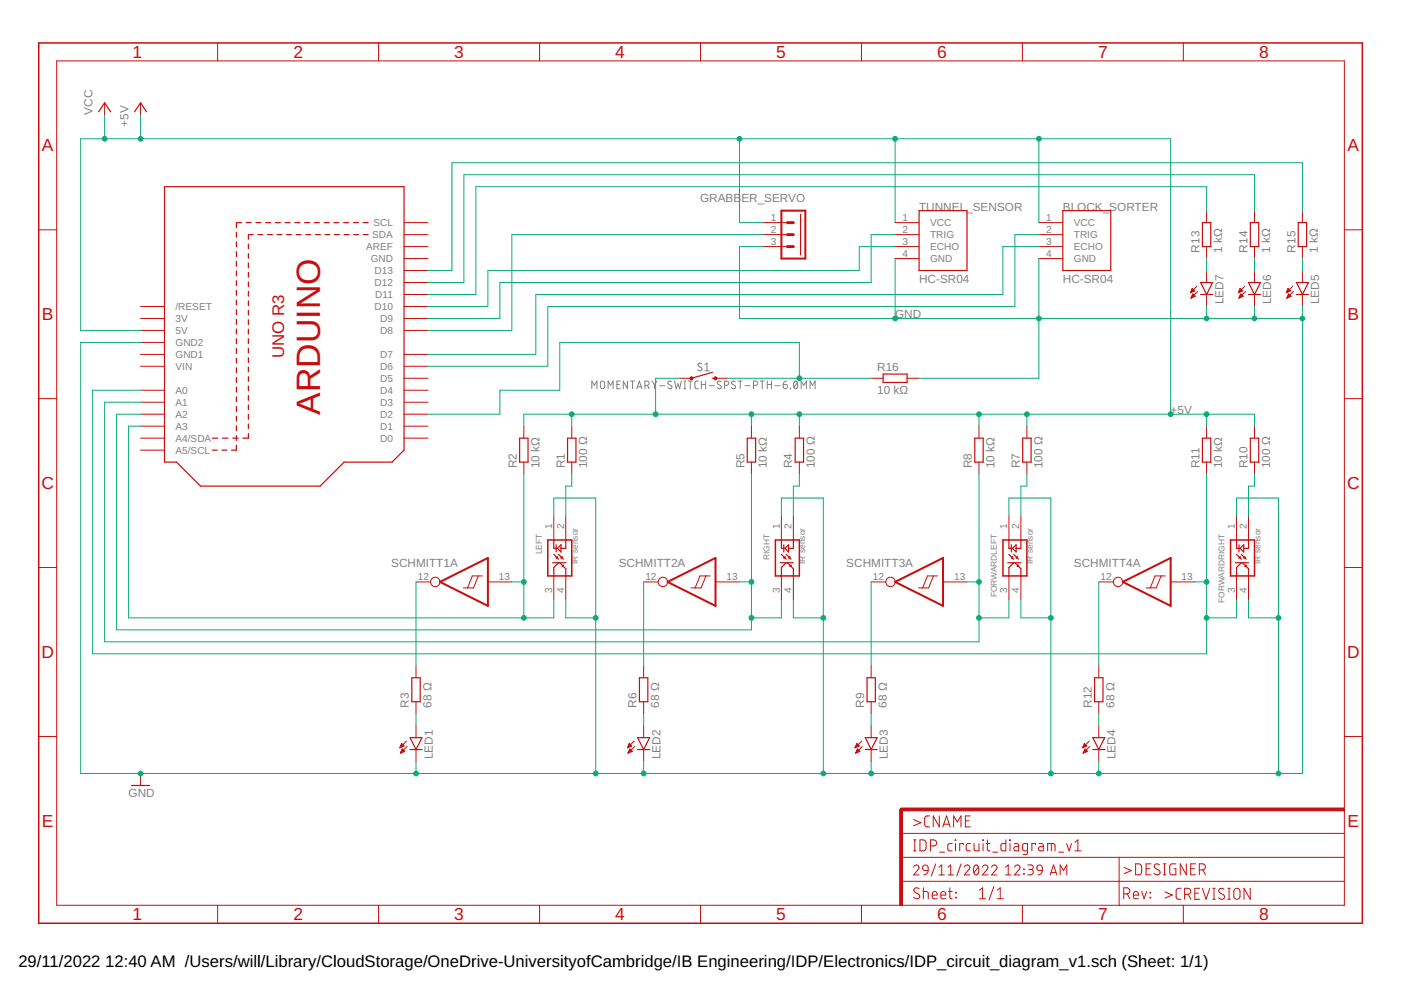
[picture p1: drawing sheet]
<svg xmlns="http://www.w3.org/2000/svg" width="297mm" height="210mm" viewBox="0 0 297 210" stroke-linecap="round" stroke-linejoin="round" font-family="sans-serif">
<g fill="none" stroke="#808080" stroke-width=".21">
<path d="M148.8 77.1l-.2-.1a.38 .38 0 0 0-.5 .1 .38 .38 0 0 0 .1 .6l.5 .2a.44 .44 0 0 1-.1 .7 .44 .44 0 0 1-.6-.2M149.5 77.3l.4-.3v1.6M149.5 78.6h.9M125.5 82.4v-1.6l.5 .9 .6-.9v1.6M127.4 80.9l.3-.1 .4 .1 .1 1.1a.46 .46 0 0 1-.4 .4 .46 .46 0 0 1-.5-.4zM128.9 82.4v-1.6l.6 .9 .5-.9v1.6M130.8 81.5h.5M131.5 80.8h-.7v1.6h.7M133 80.8v1.6l-.9-1.6v1.6M133.6 80.8h1M134.1 80.8v1.6M135 82.4l.6-1.6 .5 1.6"/>
<path d="M135.1 82h.9M136.7 81.7h.5a.46 .46 0 0 0 .4-.5 .46 .46 0 0 0-.4-.4h-.5v1.6M137.3 81.7l.3 .7M138.2 80.8l.5 .8M138.7 81.6v.8M139.3 80.8l-.6 .8M139.9 81.8h1M142.4 80.9l-.6-.1-.2 .4 .1 .2 .6 .3a.38 .38 0 0 1 .1 .6 .38 .38 0 0 1-.5 .1l-.3-.2M143 80.8l.4 1.6 .3-1.1 .4 1.1 .4-1.6M145 82.4h.4M145 80.8h.4M145.2 80.8v1.6"/>
<path d="M145.9 80.8h.9M146.3 80.8v1.6M148.1 80.8h-.5l-.3 .4 .1 1.1 .7 .1M148.7 81.5h.9M148.7 80.8v1.6M149.6 80.8v1.6M150.3 81.8h1.1M152.8 80.9l-.5-.1-.2 .4 .1 .2 .6 .3a.38 .38 0 0 1 .1 .6 .38 .38 0 0 1-.5 .1l-.4-.2M153.6 81.7h.5a.46 .46 0 0 0 .4-.5 .46 .46 0 0 0-.4-.4h-.5v1.6M155.9 80.9l-.2-.1a.38 .38 0 0 0-.5 .2 .38 .38 0 0 0 .1 .5l.5 .2a.44 .44 0 0 1-.1 .7 .44 .44 0 0 1-.6-.2M156.5 80.8h.9M156.9 80.8v1.6"/>
<path d="M157.9 81.8h1.1M159.8 81.7h.4a.46 .46 0 0 0 .5-.5 .46 .46 0 0 0-.5-.4h-.4v1.6M161.2 80.8h.9M161.6 80.8v1.6M162.7 81.5h.9M162.7 80.8v1.6M163.6 80.8v1.6M164.3 81.8h1.1M166.1 81.5h.5a.45 .45 0 0 1 .4 .5 .45 .45 0 0 1-.5 .4 .45 .45 0 0 1-.4-.4zM166.8 80.8l-.6 .3-.1 .4M167.6 82.3v.1zM168.4 80.9l.3-.1a.97 .97 0 0 1 0 1.6 1.02 1.02 0 0 1-.3-1.5z"/>
<path d="M169.1 81.2l-.8 .9M169.9 82.4v-1.6l.5 .9 .6-.9v1.6M171.7 82.4v-1.6l.6 .9 .5-.9v1.6"/>
</g>
<g fill="#c90d0c" stroke="#c90d0c" stroke-width=".21">
<path d="M190.8 171.6h.5v20.3h-.5z"/>
<path d="M191.1 171.3h93.9v.6h-93.9z"/>
</g>
<g fill="none" stroke="#c90d0c" stroke-width=".21">
<path d="M12 12.9h273v179h-273zM46.1 9.1v3.8M80.3 9.1v3.8M114.4 9.1v3.8M148.5 9.1v3.8M182.6 9.1v3.8M216.8 9.1v3.8M250.9 9.1v3.8M22.2 21.8v2.5M29.8 21.8v2.5M8.2 48.7h3.8M85.7 59.9h5"/>
<path d="M85.7 57.4h5M85.7 54.8h5M85.7 52.3h5M85.7 47.2h5M85.7 49.7h5M161.9 52.3h5M161.9 47.2h5M161.9 49.7h5M189.8 54.8h5.1M189.8 52.3h5.1M189.8 47.2h5.1M189.8 49.7h5.1"/>
<path d="M220.3 54.8h5M220.3 52.3h5M220.3 47.2h5M220.3 49.7h5M255.8 44.7v2.5M255.8 52.3v2.5M255.8 57.4v2.5M266 44.7v2.5M266 52.3v2.5M266 57.4v2.5M276.1 44.7v2.5M276.1 52.3v2.5"/>
<path d="M276.1 57.4v2.5M285 48.7h3.8M29.8 77.7h5.1M29.8 75.1h5.1M29.8 70.1h5.1M29.8 67.5h5.1M29.8 65h5.1M29.8 72.6h5.1M85.7 77.7h5M85.7 75.1h5M85.7 70.1h5M85.7 67.5h5"/>
<path d="M85.7 65h5M85.7 62.4h5M252.4 61.9h.3M252.5 61.8h.4M252.5 61.7h.7M252.5 63.1h.1M252.6 61.6h.6M252.6 63h.3M252.6 61.4h.4M252.6 62.9h.6M252.7 62.8h.7M252.7 61.3h.2"/>
<path d="M252.8 61.2h.1M252.8 62.7h.4M252.8 62.5h.3M252.9 62.4h.1M252.9 62.3l.5 .5-.9 .4zM253.3 61.7l-.5-.5-.4 .9M253.3 61.7l-.9 .4M253.8 60.7l-1.4 1.4M253.9 61.8l-1.4 1.4M255.8 62.4v2.6M262.6 61.9h.2M262.7 61.8h.4"/>
<path d="M262.7 61.7h.7M262.7 63.1h.1M262.7 63h.4M262.8 61.6h.5M262.8 61.4h.4M262.8 62.9h.6M262.8 61.3h.3M262.8 62.8h.7M262.9 61.2h.1M262.9 62.7h.5M262.9 61.2l.5 .5-.8 .4zM263 62.5h.3"/>
<path d="M263 62.4h.2M263.1 62.3l.5 .5-.9 .4zM263.9 60.7l-1.3 1.4M264.1 61.8l-1.4 1.4M266 62.4v2.6M272.8 61.9h.2M272.8 61.8h.5M272.9 61.7h.7M272.9 63.1h.1M272.9 63h.3M272.9 61.6h.6M273 61.4h.4"/>
<path d="M273 62.9h.5M273 61.3h.3M273 62.8h.7M273.1 61.2h.1M273.1 62.7h.5M273.1 61.2l.5 .5-.9 .4zM273.1 62.5h.4M273.2 62.4h.1M273.2 62.3l.5 .5-.9 .4zM274.1 60.7l-1.4 1.4M274.2 61.8l-1.4 1.4M276.1 62.4v2.6"/>
<path d="M8.2 84.5h3.8M29.8 92.9h5.1M29.8 90.4h5.1M29.8 87.8h5.1M29.8 85.3h5.1M29.8 82.7h5.1M29.8 95.4h5.1M85.7 92.9h5M85.7 90.4h5M85.7 87.8h5M85.7 85.3h5M85.7 82.7h5"/>
<path d="M85.7 80.2h5M111.1 90.4v2.5M111.1 98v2.5M121.2 90.4v2.5M121.2 98v2.5M144.1 80.2h2.5M151.7 80.2h2.5M159.3 90.4v2.5M159.3 98v2.5M169.5 90.4v2.5M169.5 98v2.5M184.7 80.2h2.5"/>
<path d="M192.3 80.2h2.6M207.6 90.4v2.5M207.6 98v2.5M217.7 90.4v2.5M217.7 98v2.5M255.8 90.4v2.5M255.8 98v2.5M266 90.4v2.5M266 98v2.5M285 84.5h3.8M117.4 109.4v5.1M120 109.4v5.1"/>
<path d="M165.7 109.4v5.1M168.2 109.4v5.1M213.9 109.4v5.1M216.5 109.4v5.1M262.2 109.4v5.1M264.7 109.4v5.1M8.2 120.3h3.8M88.2 123.4h3.1M101.4 122.1l-1 2.6h-2.2M102.3 122.1h-2.2l-1 2.6M103.4 123.4h5.1M117.4 122.1v5.1"/>
<path d="M120 122.1v5.1M136.5 123.4h3.1M149.7 122.1l-1 2.6h-2.2M150.6 122.1h-2.2l-1 2.6M151.7 123.4h5.1M165.7 122.1v5.1M168.2 122.1v5.1M184.7 123.4h3.1M197.9 122.1l-1 2.6h-2.2M198.8 122.1h-2.2l-1 2.6M199.9 123.4h5.1M213.9 122.1v5.1"/>
<path d="M216.5 122.1v5.1M233 123.4h3.1M246.2 122.1l-1 2.6h-2.2M247.1 122.1h-2.2l-1 2.6M248.2 123.4h5.1M262.2 122.1v5.1M264.7 122.1v5.1M285 120.3h3.8M8.2 156.1h3.8M84.8 158.5h.1M84.8 158.4h.3M84.9 158.3h.4"/>
<path d="M84.9 158.2h.7M84.9 159.6h.1M85 158.1h.6M85 159.5h.3M85 159.4h.6M85 157.9h.4M85.1 157.8h.2M85.1 159.3h.6M85.1 159.2h.5M85.2 157.7h.1M85.2 159h.3M85.2 158.9h.2"/>
<path d="M85.3 158.8l.5 .5-.9 .4zM85.7 158.2l-.5-.6-.4 .9M85.7 158.2l-.9 .3M86.2 157.1l-1.4 1.4M86.3 158.3l-1.4 1.4M88.2 141.2v2.5M88.2 148.8v2.5M88.2 153.9v2.5M88.2 158.9v2.6M133 158.5l.1 .1M133.1 158.4h.2M133.1 158.3h.5"/>
<path d="M133.2 158.2h.7M133.2 159.6h.1M133.2 158.1h.6M133.2 159.5h.4M133.3 157.9h.4M133.3 159.4h.6M133.3 159.3h.7M133.3 157.8h.3M133.4 157.7h.1M133.4 159.2h.5M133.4 157.6l.5 .6-.9 .3zM133.4 159h.4"/>
<path d="M133.5 158.9h.1M133.5 158.8l.5 .5-.8 .4zM134.4 157.1l-1.4 1.4M134.6 158.3l-1.4 1.4M136.5 141.2v2.5M136.5 148.8v2.5M136.5 153.9v2.5M136.5 158.9v2.6M181.3 158.5v.1M181.3 158.4h.3M181.4 158.3h.5M181.4 158.2h.7"/>
<path d="M181.4 159.6h.1M181.5 158.1h.6M181.5 159.5h.3M181.5 157.9h.4M181.5 159.4h.6M181.6 157.8h.2M181.6 159.3h.7M181.7 157.7h.1M181.7 159.2h.4M181.7 157.6l.5 .6-.9 .3zM181.7 159h.3M181.7 158.9h.2"/>
<path d="M182.3 159.3l-.5-.5-.4 .9M182.3 159.3l-.9 .4M182.7 157.1l-1.4 1.4M182.8 158.3l-1.4 1.4M184.7 141.2v2.5M184.7 148.8v2.5M184.7 153.9v2.5M184.7 158.9v2.6M229.5 158.5h.1M229.6 158.4h.2M229.6 158.3h.5M229.7 159.6h.1"/>
<path d="M229.7 158.2h.7M229.7 158.1h.6M229.7 159.5h.4M229.8 157.9h.4M229.8 159.4h.6M229.8 157.8h.3M229.8 159.3h.7M229.9 157.7h.1M229.9 159.2h.5M229.9 157.6l.5 .6-.9 .3zM230 159h.3M230 158.9h.1"/>
<path d="M230 158.8l.5 .5-.8 .4zM230.9 157.1l-1.4 1.4M231.1 158.3l-1.4 1.4M233 141.2v2.5M233 148.8v2.5M233 153.9v2.5M233 158.9v2.6M285 156.1h3.8M29.8 164v2.5M191.1 176.7h93.9M193.7 173.8l1.6 .6-1.6 .7M193.7 178.1h.5"/>
<path d="M194 178.1v2.3M195.1 178.1h.8l.4 .4v1.5l-.4 .4h-.8zM197.1 173h-.7l-.4 .5 .2 1.6 .2 .2h.7M197.3 179.4h.7a.65 .65 0 0 0 .6-.7 .65 .65 0 0 0-.6-.6h-.7v2.3M199.2 173v2.3l-1.3-2.3v2.3M199.9 175.3l.8-2.3 .7 2.3M200.1 174.8h1.2M201.9 178.9h-.7l-.2 .3 .1 1.1 .8 .1M202.2 175.3v-2.3l.8 1.3 .8-1.3v2.3M202.5 178.1l.1 .1zM202.6 178.9v1.5M204.2 179.1v-.2h-.7v1.5"/>
<path d="M204.7 174h.8M205.7 173h-1v2.3h1M205.8 178.9h-.7l-.2 .3 .1 1.1 .8 .1M206.5 178.9v1.3l.4 .2h.7v-1.5M208.4 178.1l.1 .1zM208.4 178.9v1.5M209.1 178.9h.8M209.3 178.1l.1 2.1 .5 .2M213.3 178.1v2.3h-.8l-.3-.4 .1-.9 .2-.2h.8M214.1 178.1l.1 .1zM214.1 178.9v1.5M215.1 178.9h.6l.3 .3v1.2h-.6a.46 .46 0 0 1-.5-.5 .46 .46 0 0 1 .5-.4h.6"/>
<path d="M219.6 179.1v-.2h-.8v1.5M220.3 178.9h.7l.2 .2v1.3h-.6a.46 .46 0 0 1-.4-.5 .46 .46 0 0 1 .4-.4h.6M222.9 178.9v1.5M226.1 178.9l.6 1.5 .5-1.5M227.9 178.6l.6-.5v2.3M46.1 191.9v3.8M80.3 191.9v3.8M114.4 191.9v3.8M148.5 191.9v3.8M182.6 191.9v3.8M191.1 186.9h93.9M191.1 181.8h93.9"/>
<path d="M193.7 183.9a.58 .58 0 0 1 .8-.5 .58 .58 0 0 1 .2 .9l-1 1.2h1.2M193.7 180.4h.5M194.9 188.4a.58 .58 0 0 0-.9-.1 .58 .58 0 0 0 0 .9l.7 .4a.58 .58 0 0 1 .1 .9 .58 .58 0 0 1-.9-.1l-.2-.2M195.7 183.6l.4-.2 .5 .2 .2 1-1.1-.2-.1-.3zM195.8 189l.9 .1 .1 1.5M195.8 188.2v2.4M196.8 184.6l-.3 .6-.6 .3M197.7 189.8h1a.54 .54 0 0 0-.4-.8 .54 .54 0 0 0-.6 .5l.1 1 .9 .1M198.4 183.2l-.9 2.5M199.1 185.5h1.1M199.1 183.9l.6-.5v2.1M199.2 180.7h1.1"/>
<path d="M199.5 189.8h1a.54 .54 0 0 0-.4-.8 .54 .54 0 0 0-.6 .5l.1 1 .9 .1M201 185.5h1.2M201 183.9l.6-.5v2.1M201.1 189h.8M201.4 188.2v2.1l.5 .3M202.6 189.2l.2 .1zM202.6 190.2l.2 .2zM203.8 183.2l-1 2.5M204.4 183.9a.58 .58 0 0 1 .9-.5 .58 .58 0 0 1 .1 .9l-1 1.2h1.2M206.7 183.5l.1-.1a.87 .87 0 0 1 .7 1.3 .59 .59 0 0 1-.5 .8 .59 .59 0 0 1-.6-.8v-.5zM207.4 183.9l-.9 1.1M207.7 190.6h1.3"/>
<path d="M207.7 188.7l.6-.5v2.4M208.3 183.9a.58 .58 0 0 1 .8-.5 .58 .58 0 0 1 .2 .9l-1 1.2h1.2M210.2 183.9a.58 .58 0 0 1 .9-.5 .58 .58 0 0 1 .1 .9l-1 1.2h1.2M210.5 180.7h1M210.7 188l-1 2.8M211.4 190.6h1.3M211.4 188.7l.7-.5v2.4M213.2 185.5h1.1M213.2 183.9l.6-.5v2.1M215.1 183.9a.58 .58 0 0 1 .8-.5 .58 .58 0 0 1 .2 .9l-1 1.2h1.2M216.8 191.9v3.8M217 184.3l.1 .1z"/>
<path d="M217 185.2l.1 .1zM217.8 180.4h-.7l-.2-.2-.1-1 .3-.3h.7v1.9l-.2 .4h-.7M217.9 183.4h.7a.48 .48 0 0 1 .5 .5 .48 .48 0 0 1-.5 .4h-.5M218.5 184.3a.58 .58 0 0 1 .6 .6 .58 .58 0 0 1-.6 .6h-.6M220 183.6l.3-.2 .6 .2 .1 1-1-.2-.2-.3zM221 184.6l-.3 .6-.6 .3M222.1 180.4v-1.5l1.5 .1 .1 1.4M222.7 185.5l.7-2.1 .7 2.1M222.8 185h1.1M224.5 180.7h1M224.8 185.5v-2.1l.7 1.2 .7-1.2v2.1M227.9 180.4h1.3"/>
<path d="M237.3 181.8v10.2M238.3 189.5h.6a.65 .65 0 0 0 .6-.6 .65 .65 0 0 0-.6-.7h-.6v2.4M238.3 183.9l1.6 .7-1.6 .6M239 189.5l.5 1.1M240.3 189.8h1.1a.55 .55 0 0 0-.4-.8 .55 .55 0 0 0-.7 .5l.1 1 1 .1M240.8 183.2h.8l.4 .4v1.4l-.4 .5h-.8zM242.1 189l.5 1.6 .5-1.6M243 184.2h.8M243.8 190.2l.2 .2zM243.8 189.2l.2 .1zM244 183.2h-1v2.3h1M245.8 183.3a.58 .58 0 0 0-.8-.1 .58 .58 0 0 0 0 .9l.7 .4a.58 .58 0 0 1 .1 .9 .58 .58 0 0 1-.9-.1l-.2-.1"/>
<path d="M246.7 183.2h.5M246.7 185.5h.5M246.9 183.2v2.3M247 189.1l1.6 .7-1.6 .6M249.3 183.2h-1l-.2 .3-.1 1.5 .2 .4 1.1 .1v-1.3h-.4M250.4 188.3l-.7 .1-.3 .4v1.7l.3 .1 .7 .1M250.9 191.9v3.8M251.2 189.6h.6a.65 .65 0 0 0 .7-.6 .65 .65 0 0 0-.7-.7h-.6v2.4M251.5 183.2v2.3l-1.3-2.3v2.3M251.9 189.6l.6 1.1M252.5 184.2h.7M253.3 189.4h.8"/>
<path d="M253.5 183.2h-1v2.3h1M254.3 184.4h.6a.65 .65 0 0 0 .7-.6 .65 .65 0 0 0-.7-.6h-.6v2.3M254.4 188.3h-1.1v2.4h1.1M254.9 188.3l.8 2.4 .8-2.4M255.1 184.4l.5 1.1M257.1 190.7h.5M257.1 188.3h.5M257.4 188.3v2.4M259.5 188.5a.58 .58 0 0 0-.9-.1 .58 .58 0 0 0 .1 .9l.7 .4a.58 .58 0 0 1 0 .9 .58 .58 0 0 1-.8-.1l-.3-.1M260.3 190.7h.5M260.3 188.3h.5M260.6 188.3v2.4"/>
<path d="M261.7 188.6a.66 .66 0 0 1 .8-.2 .66 .66 0 0 1 .4 .6v1a.66 .66 0 0 1-.6 .7 .66 .66 0 0 1-.7-.7zM265.1 188.3v2.4l-1.3-2.4v2.4"/>
<circle cx="92.3" cy="123.4" r=".99"/>
<circle cx="140.5" cy="123.4" r=".99"/>
<circle cx="188.8" cy="123.4" r=".99"/>
<circle cx="237" cy="123.4" r=".99"/>
</g>
<path d="M166.9 52.3h1.3M166.9 49.7h1.3M166.9 47.2h1.3M192.3 171.6h-1.2v1.3" fill="none" stroke="#c90d0c" stroke-width=".61"/>
<path d="M8.2 9.1h280.6v186.6h-280.6zM116.1 114.5h5.1v7.6h-5.1zM164.4 114.5h5.1v7.6h-5.1zM212.6 114.5h5.1v7.6h-5.1zM260.9 114.5h5.1v7.6h-5.1z" fill="none" stroke="#c90d0c" stroke-width=".32"/>
<g fill="none" stroke="#c90d0c" stroke-width=".25">
<path d="M20.9 23.7l1.3-1.9 1.3 1.9M28.5 23.7l1.3-1.9 1.3 1.9M34.9 39.6h50.8v55.8l-2.6 2.6h-10.1l-5.1 5.1h-25.4l-5.1-5.1h-2.5zM50.1 49.3v1M50.1 51.3v1M50.1 53.4v1M50.1 55.4v1.1M50.1 57.5v1M50.1 59.5v1.1M51.2 47.2h-1.1v1.1M52.2 47.2h1.1M52.7 51.8v.9"/>
<path d="M52.7 53.8v1M52.7 55.8v1M52.7 57.8v1M52.7 59.8v1M53.7 49.7h-1v1M54.3 47.2h1M54.7 49.7h1M56.3 47.2h1.1M56.7 49.7h1M58.4 47.2h1.1M58.7 49.7h1.1M60.5 47.2h1"/>
<path d="M60.8 49.7h1M62.5 47.2h1.1M62.8 49.7h1M64.6 47.2h1.1M64.8 49.7h1.1M66.7 47.2h1M66.9 49.7h1M68.7 47.2h1.1M68.9 49.7h1M70.8 47.2h1M70.9 49.7h1.1M72.9 47.2h1"/>
<path d="M73 49.7h1M74.9 47.2h1.1M75 49.7h1M77 47.2h1M77 49.7h1M169.7 45.4v8.7M194.9 44.7h10.1v12.7h-10.1zM225.3 44.7h10.2v12.7h-10.2zM254.6 59.9h2.5l-1.3 2.5zM254.9 47.2h1.8v5.1h-1.8zM264.7 59.9h2.6l-1.3 2.5zM265.1 47.2h1.8v5.1h-1.8z"/>
<path d="M274.9 59.9h2.5l-1.3 2.5zM275.3 47.2h1.7v5.1h-1.7zM50.1 61.6v1M50.1 63.6v1.1M50.1 65.7v1M50.1 67.7v1.1M50.1 69.8v1M50.1 71.8v1.1M50.1 73.9v1M50.1 75.9v1.1M50.1 78v1M52.7 61.8v1"/>
<path d="M52.7 63.8v1M52.7 65.8v1M52.7 67.8v1M52.7 69.8v1M52.7 71.8v1M52.7 73.8v1M52.7 75.8v1.1M52.7 77.9v.9M52.7 79.9v1M151.1 78.9l-4.5 1.3M187.2 79.3h5.1v1.8h-5.1zM254.6 62.4h2.5"/>
<path d="M264.7 62.4h2.6M274.9 62.4h2.5M45 95.4h1.1M45 92.9h1.2M47.1 95.4h1M47.2 92.9h1.1M49.3 92.9h1.2M50.1 80v1.1M50.1 82.1v1M50.1 84.1v1.1M50.1 86.2v1M50.1 88.2v1.1"/>
<path d="M50.1 90.3v1M50.1 92.4v1M50.1 94.4v1h-1M52.7 81.9v1M52.7 83.9v1M52.7 85.9v1M52.7 87.9v1M52.7 89.9v1M52.7 91.9v1h-1.2M110.2 92.9h1.8v5.1h-1.8zM120.3 92.9h1.8v5.1h-1.8zM151.1 80.2h.6"/>
<path d="M158.4 92.9h1.8v5.1h-1.8zM168.6 92.9h1.8v5.1h-1.8zM206.7 92.9h1.7v5.1h-1.7zM216.8 92.9h1.8v5.1h-1.8zM254.9 92.9h1.8v5.1h-1.8zM265.1 92.9h1.8v5.1h-1.8zM117.2 119.3h2.8M117.4 114.5v1.8h.8M117.4 117.5l1 1.1M117.9 115.5v1.5M118.2 118v.3h-.3zM118.4 119.3l-1 1v1.8"/>
<path d="M118.4 117.5l1 1.1M118.7 119.3l1.3 1.3v1.5M118.9 115.5v1.5l-.7-.7zM119.2 118v.3h-.3zM119.4 119.8v.3h-.2zM120 114.5v1.8h-1.1M165.4 119.3h2.8M165.7 114.5v1.8h.7M165.7 117.5l1 1.1M166.2 115.5v1.5M166.4 118v.3h-.2zM166.7 119.3l-1 1v1.8"/>
<path d="M166.7 117.5l1 1.1M166.9 119.3l1.3 1.3v1.5M167.2 115.5v1.5l-.8-.7zM167.4 118v.3h-.2zM167.7 119.8v.3h-.3zM168.2 114.5v1.8h-1M213.7 119.3h2.8M213.9 114.5v1.8h.8M213.9 117.5l1 1.1M214.4 118.3l.3-.3v.3zM214.4 115.5v1.5M214.9 119.3l-1 1v1.8"/>
<path d="M214.9 117.5l1 1.1M215.2 119.3l1.3 1.3v1.5M215.4 115.5v1.5l-.7-.7zM215.7 118v.3h-.3zM215.9 119.8v.3h-.2zM216.5 114.5v1.8h-1.1M261.9 119.3h2.8M262.2 114.5v1.8h.7M262.2 117.5l1 1.1M262.7 115.5v1.5M262.7 118.3l.2-.3v.3zM263.2 119.3l-1 1v1.8"/>
<path d="M263.2 117.5l1 1.1M263.4 119.3l.8 .8M263.7 115.5v1.5l-.8-.7zM263.9 118v.3h-.2zM264.7 114.5v1.8h-1M263.9 120.1l.3-.3v.3zM264.2 120.1l.5 .5v1.5M86.9 158.9h2.6M86.9 156.4h2.6l-1.3 2.5zM87.3 143.7h1.8v5.1h-1.8zM135.2 158.9h2.5M135.2 156.4h2.5l-1.2 2.5z"/>
<path d="M135.6 143.7h1.8v5.1h-1.8zM183.5 158.9h2.5M183.5 156.4h2.5l-1.3 2.5zM183.8 143.7h1.8v5.1h-1.8zM231.7 156.4h2.5l-1.2 2.5zM231.7 158.9h2.5M232.1 143.7h1.7v5.1h-1.7zM27.9 166.5h3.8"/>
</g>
<path d="M165.7 44.7h5.1v10.1h-5.1zM93.3 123.4l10.1-5.1v10.2zM141.5 123.4l10.2-5.1v10.2zM189.8 123.4l10.1-5.1v10.2zM238 123.4l10.2-5.1v10.2z" fill="none" stroke="#c90d0c" stroke-width=".42"/>
<g fill="#c90d0c" stroke="#c90d0c" stroke-width=".21">
<circle cx="146.6" cy="80.2" r=".33"/>
<circle cx="151.7" cy="80.2" r=".33"/>
</g>
<g fill="none" stroke="#0dab76" stroke-width=".21">
<path d="M22.2 24.3v5.1M29.8 24.3v5.1M156.8 29.4v17.8h5.1M189.8 29.4v17.8M220.3 29.4v17.8M161.9 52.3h-5.1v15.2h119.3M161.9 49.7h-53.4v20.4h-17.8M189.8 49.7h-5.1v10.2h-78.7v7.6h-15.3M189.8 52.3h-7.6v5.1h-78.8v7.6h-12.7M189.8 54.8v12.7M220.3 52.3h-7.7v10.1h-99v12.7h-22.9M220.3 54.8v25.4h-25.4"/>
<path d="M220.3 49.7h-5.1v15.3h-99.1v12.7h-25.4M255.8 44.7v-5.1h-154.9v22.8h-10.2M255.8 54.8v2.6M266 44.7v-7.7h-167.6v22.9h-7.7M266 54.8v2.6M276.1 44.7v-10.2h-180.3v22.9h-5.1M276.1 54.8v2.6M29.8 70.1h-12.7v-40.7h231.1v58.4M255.8 65v2.5M266 65v2.5M276.1 65v99h-259v-91.4h12.7M29.8 82.7h-10.2v55.9h236.2v-38.1"/>
<path d="M29.8 90.4h-2.5v40.6h90.1v-3.8M29.8 85.3h-7.6v50.8h185.4v-35.6M29.8 87.8h-5.1v45.7h134.6v-33M111.1 90.4v-2.6h154.9v2.6M121.2 87.8v2.6M144.1 80.2h-5.1v7.6M154.2 80.2h30.5M159.3 87.8v2.6M169.5 80.2v-7.6h-50.8v10.1h-12.7v5.1h-15.3M169.5 87.8v2.6M207.6 87.8v2.6M217.7 87.8v2.6"/>
<path d="M255.8 87.8v2.6M111.1 100.5v30.5M117.4 109.4v-3.8h8.9v58.4M121.2 100.5v2.6h-1.2v6.3M165.7 109.4v-3.8h8.9v58.4M169.5 100.5v2.6h-1.3v6.3M213.9 109.4v-3.8h8.9v58.4M217.7 100.5v2.6h-1.2v6.3M262.2 109.4v-3.8h8.9v58.4M266 100.5v2.6h-1.3v6.3M88.2 123.4v17.8M108.5 123.4h2.6"/>
<path d="M120 127.2v3.8h6.3M136.5 123.4v17.8M156.8 123.4h2.5M165.7 127.2v3.8h-6.4M168.2 127.2v3.8h6.4M184.7 123.4v17.8M205 123.4h2.6M213.9 127.2v3.8h-6.3M216.5 127.2v3.8h6.3M233 123.4v17.8M253.3 123.4h2.5M262.2 127.2v3.8h-6.4"/>
<path d="M264.7 127.2v3.8h6.4M88.2 151.3v2.6M136.5 151.3v2.6M184.7 151.3v2.6M233 151.3v2.6M88.2 161.5v2.5M136.5 161.5v2.5M184.7 161.5v2.5M233 161.5v2.5"/>
</g>
<g fill="#0dab76" stroke="#0dab76" stroke-width=".21">
<circle cx="255.8" cy="123.4" r=".51"/>
<circle cx="255.8" cy="131" r=".51"/>
<circle cx="207.6" cy="123.4" r=".51"/>
<circle cx="207.6" cy="131" r=".51"/>
<circle cx="159.3" cy="123.4" r=".51"/>
<circle cx="159.3" cy="131" r=".51"/>
<circle cx="233" cy="164" r=".51"/>
<circle cx="271.1" cy="131" r=".51"/>
<circle cx="271.1" cy="164" r=".51"/>
<circle cx="222.8" cy="131" r=".51"/>
<circle cx="222.8" cy="164" r=".51"/>
<circle cx="184.7" cy="164" r=".51"/>
<circle cx="174.6" cy="131" r=".51"/>
<circle cx="174.6" cy="164" r=".51"/>
<circle cx="136.5" cy="164" r=".51"/>
<circle cx="126.3" cy="131" r=".51"/>
<circle cx="126.3" cy="164" r=".51"/>
<circle cx="88.2" cy="164" r=".51"/>
<circle cx="276.1" cy="67.5" r=".51"/>
<circle cx="29.8" cy="164" r=".51"/>
<circle cx="255.8" cy="67.5" r=".51"/>
<circle cx="266" cy="67.5" r=".51"/>
<circle cx="189.8" cy="67.5" r=".51"/>
<circle cx="220.3" cy="67.5" r=".51"/>
<circle cx="121.2" cy="87.8" r=".51"/>
<circle cx="159.3" cy="87.8" r=".51"/>
<circle cx="169.5" cy="87.8" r=".51"/>
<circle cx="207.6" cy="87.8" r=".51"/>
<circle cx="217.7" cy="87.8" r=".51"/>
<circle cx="255.8" cy="87.8" r=".51"/>
<circle cx="248.2" cy="87.8" r=".51"/>
<circle cx="22.2" cy="29.4" r=".51"/>
<circle cx="29.8" cy="29.4" r=".51"/>
<circle cx="189.8" cy="29.4" r=".51"/>
<circle cx="156.8" cy="29.4" r=".51"/>
<circle cx="220.3" cy="29.4" r=".51"/>
<circle cx="139" cy="87.8" r=".51"/>
<circle cx="111.1" cy="123.4" r=".51"/>
<circle cx="111.1" cy="131" r=".51"/>
<circle cx="169.5" cy="80.2" r=".51"/>
</g>
<text font-size="7.2" fill="#c90d0c" x="67.9" y="87.9" transform="rotate(-90 67.9 87.9)">ARDUINO</text>
<g font-size="3.7" fill="#c90d0c">
<text x="28.1" y="12.3">1</text>
<text x="62.2" y="12.3">2</text>
<text x="96.3" y="12.3">3</text>
<text x="130.4" y="12.3">4</text>
<text x="164.6" y="12.3">5</text>
<text x="198.7" y="12.3">6</text>
<text x="232.8" y="12.3">7</text>
<text x="266.9" y="12.3">8</text>
<text x="8.9" y="32.1">A</text>
<text x="285.7" y="32.1">A</text>
<text x="8.9" y="67.9">B</text>
<text x="285.7" y="67.9">B</text>
<text x="8.8" y="103.7">C</text>
<text x="285.6" y="103.7">C</text>
<text x="8.8" y="139.5">D</text>
<text x="285.6" y="139.5">D</text>
<text x="8.9" y="175.3">E</text>
<text x="285.7" y="175.3">E</text>
<text x="28.1" y="195.1">1</text>
<text x="62.2" y="195.1">2</text>
<text x="96.3" y="195.1">3</text>
<text x="130.4" y="195.1">4</text>
<text x="164.6" y="195.1">5</text>
<text x="198.7" y="195.1">6</text>
<text x="232.8" y="195.1">7</text>
<text x="266.9" y="195.1">8</text>
</g>
<text font-size="3.6" fill="#c90d0c" x="60.3" y="75.9" transform="rotate(-90 60.3 75.9)">UNO R3</text>
<g font-size="3.5">
<text x="3.9" y="205">29/11/2022</text>
<text x="22.3" y="205">12:40 AM /Users/will/Library/CloudStorage/OneDrive-UniversityofCambridge/IB Engineering/IDP/Electronics/IDP_circuit_diagram_v1.sch (Sheet: 1/1)</text>
</g>
<g font-size="2.5" fill="#808080">
<text x="19.6" y="24.3" transform="rotate(-90 19.6 24.3)">VCC</text>
<text x="27.3" y="26.9" transform="rotate(-90 27.3 26.9)">+5V</text>
<text x="148.4" y="42.9">GRABB</text>
<text x="157.2" y="42.9">ER_SERVO</text>
<text x="194.9" y="44.7">TUNNEL_SENSOR</text>
<text x="225.3" y="44.7">BLOCK_SORTER</text>
<text x="254.3" y="53.5" transform="rotate(-90 254.3 53.5)">R13</text>
<text x="259.1" y="53.5" transform="rotate(-90 259.1 53.5)">1 kΩ</text>
<text x="264.5" y="53.5" transform="rotate(-90 264.5 53.5)">R14</text>
<text x="269.3" y="53.5" transform="rotate(-90 269.3 53.5)">1 kΩ</text>
<text x="274.6" y="53.5" transform="rotate(-90 274.6 53.5)">R15</text>
<text x="279.4" y="53.5" transform="rotate(-90 279.4 53.5)">1 kΩ</text>
<text x="194.9" y="59.9">HC-SR04</text>
<text x="225.3" y="59.9">HC-SR04</text>
<text x="259.4" y="64.5" transform="rotate(-90 259.4 64.5)">LED7</text>
<text x="269.5" y="64.5" transform="rotate(-90 269.5 64.5)">LED6</text>
<text x="279.7" y="64.5" transform="rotate(-90 279.7 64.5)">LED5</text>
<text x="189.8" y="67.5">GND</text>
<text x="186" y="83.5">10 kΩ</text>
<text x="186" y="78.7">R16</text>
<text x="248.2" y="87.8">+5V</text>
<text x="109.6" y="99.3" transform="rotate(-90 109.6 99.3)">R2</text>
<text x="114.4" y="99.3" transform="rotate(-90 114.4 99.3)">10 kΩ</text>
<text x="119.7" y="99.3" transform="rotate(-90 119.7 99.3)">R1</text>
<text x="124.5" y="99.3" transform="rotate(-90 124.5 99.3)">100 Ω</text>
<text x="157.8" y="99.3" transform="rotate(-90 157.8 99.3)">R5</text>
<text x="162.6" y="99.3" transform="rotate(-90 162.6 99.3)">10 kΩ</text>
<text x="168" y="99.3" transform="rotate(-90 168 99.3)">R4</text>
<text x="172.8" y="99.3" transform="rotate(-90 172.8 99.3)">100 Ω</text>
<text x="206.1" y="99.3" transform="rotate(-90 206.1 99.3)">R8</text>
<text x="210.9" y="99.3" transform="rotate(-90 210.9 99.3)">10 kΩ</text>
<text x="216.2" y="99.3" transform="rotate(-90 216.2 99.3)">R7</text>
<text x="221" y="99.3" transform="rotate(-90 221 99.3)">100 Ω</text>
<text x="254.3" y="99.3" transform="rotate(-90 254.3 99.3)">R11</text>
<text x="259.1" y="99.3" transform="rotate(-90 259.1 99.3)">10 kΩ</text>
<text x="264.5" y="99.3" transform="rotate(-90 264.5 99.3)">R10</text>
<text x="269.3" y="99.3" transform="rotate(-90 269.3 99.3)">100 Ω</text>
<text x="82.9" y="120.2">SCHMITT1A</text>
<text x="131.2" y="120.2">SCHMITT2A</text>
<text x="179.4" y="120.2">SCHMITT3A</text>
<text x="227.7" y="120.2">SCHMITT4A</text>
<text x="86.7" y="150" transform="rotate(-90 86.7 150)">R3</text>
<text x="91.5" y="150" transform="rotate(-90 91.5 150)">68 Ω</text>
<text x="135" y="150" transform="rotate(-90 135 150)">R6</text>
<text x="139.8" y="150" transform="rotate(-90 139.8 150)">68 Ω</text>
<text x="183.2" y="150" transform="rotate(-90 183.2 150)">R9</text>
<text x="188" y="150" transform="rotate(-90 188 150)">68 Ω</text>
<text x="231.5" y="150" transform="rotate(-90 231.5 150)">R12</text>
<text x="236.3" y="150" transform="rotate(-90 236.3 150)">68 Ω</text>
<text x="91.8" y="161" transform="rotate(-90 91.8 161)">LED1</text>
<text x="140" y="161" transform="rotate(-90 140 161)">LED2</text>
<text x="188.3" y="161" transform="rotate(-90 188.3 161)">LED3</text>
<text x="236.5" y="161" transform="rotate(-90 236.5 161)">LED4</text>
<text x="27.3" y="169.1">GND</text>
</g>
<g font-size="2.1" fill="#808080">
<text x="79.2" y="48">SCL</text>
<text x="163.4" y="46.8">1</text>
<text x="191.3" y="46.8">1</text>
<text x="197.2" y="48">VCC</text>
<text x="221.8" y="46.8">1</text>
<text x="227.7" y="48">VCC</text>
<text x="77.6" y="53">AREF</text>
<text x="78.9" y="50.5">SDA</text>
<text x="163.4" y="49.4">2</text>
<text x="163.4" y="51.9">3</text>
<text x="191.3" y="49.4">2</text>
<text x="191.3" y="51.9">3</text>
<text x="197.2" y="50.5">TRIG</text>
<text x="197.2" y="53">ECHO</text>
<text x="221.8" y="49.4">2</text>
<text x="221.8" y="51.9">3</text>
<text x="227.7" y="50.5">TRIG</text>
<text x="227.7" y="53">ECHO</text>
<text x="78.6" y="55.6">GND</text>
<text x="79.4" y="58.1">D13</text>
<text x="191.3" y="54.5">4</text>
<text x="197.2" y="55.6">GND</text>
<text x="221.8" y="54.5">4</text>
<text x="227.7" y="55.6">GND</text>
<text x="37.2" y="65.7">/RESET</text>
<text x="79.4" y="65.7">D10</text>
<text x="79.4" y="60.7">D12</text>
<text x="79.6" y="63.2">D11</text>
<text x="37.2" y="70.8">5V</text>
<text x="37.2" y="68.3">3V</text>
<text x="80.6" y="70.8">D8</text>
<text x="80.6" y="68.3">D9</text>
<text x="37.2" y="75.9">GND1</text>
<text x="37.2" y="73.4">GND2</text>
<text x="80.6" y="75.9">D7</text>
<text x="37.2" y="83.5">A0</text>
<text x="37.2" y="78.4">VIN</text>
<text x="80.6" y="83.5">D4</text>
<text x="80.6" y="81">D5</text>
<text x="80.6" y="78.4">D6</text>
<text x="37.2" y="88.6">A2</text>
<text x="37.2" y="86.1">A1</text>
<text x="80.6" y="88.6">D2</text>
<text x="80.6" y="86.1">D3</text>
<text x="37.2" y="93.7">A4/SDA</text>
<text x="37.2" y="91.1">A3</text>
<text x="80.6" y="93.7">D0</text>
<text x="80.6" y="91.1">D1</text>
<text x="37.2" y="96.2">A5/SCL</text>
<text x="117.1" y="112.2" transform="rotate(-90 117.1 112.2)">1</text>
<text x="119.6" y="112.2" transform="rotate(-90 119.6 112.2)">2</text>
<text x="165.3" y="112.2" transform="rotate(-90 165.3 112.2)">1</text>
<text x="167.8" y="112.2" transform="rotate(-90 167.8 112.2)">2</text>
<text x="213.6" y="112.2" transform="rotate(-90 213.6 112.2)">1</text>
<text x="216.1" y="112.2" transform="rotate(-90 216.1 112.2)">2</text>
<text x="261.8" y="112.2" transform="rotate(-90 261.8 112.2)">1</text>
<text x="264.4" y="112.2" transform="rotate(-90 264.4 112.2)">2</text>
<text x="88.6" y="123">12</text>
<text x="105.8" y="123">13</text>
<text x="117.1" y="125.6" transform="rotate(-90 117.1 125.6)">3</text>
<text x="119.6" y="125.6" transform="rotate(-90 119.6 125.6)">4</text>
<text x="136.8" y="123">12</text>
<text x="154" y="123">13</text>
<text x="165.3" y="125.6" transform="rotate(-90 165.3 125.6)">3</text>
<text x="167.8" y="125.6" transform="rotate(-90 167.8 125.6)">4</text>
<text x="185.1" y="123">12</text>
<text x="202.3" y="123">13</text>
<text x="213.6" y="125.6" transform="rotate(-90 213.6 125.6)">3</text>
<text x="216.1" y="125.6" transform="rotate(-90 216.1 125.6)">4</text>
<text x="233.3" y="123">12</text>
<text x="250.5" y="123">13</text>
<text x="261.8" y="125.6" transform="rotate(-90 261.8 125.6)">3</text>
<text x="264.4" y="125.6" transform="rotate(-90 264.4 125.6)">4</text>
</g>
<g font-size="1.8" fill="#808080">
<text x="114.9" y="117.6" transform="rotate(-90 114.9 117.6)">LEFT</text>
<text x="122.5" y="119.6" transform="rotate(-90 122.5 119.6)">IR sensor</text>
<text x="163.1" y="118.7" transform="rotate(-90 163.1 118.7)">RIGHT</text>
<text x="170.7" y="119.6" transform="rotate(-90 170.7 119.6)">IR sensor</text>
<text x="219" y="119.6" transform="rotate(-90 219 119.6)">IR sensor</text>
<text x="267.2" y="119.6" transform="rotate(-90 267.2 119.6)">IR sensor</text>
<text x="211.4" y="126.7" transform="rotate(-90 211.4 126.7)">FORWARDLEFT</text>
<text x="259.6" y="127.8" transform="rotate(-90 259.6 127.8)">FORWARDRIGHT</text>
</g>
</svg>
